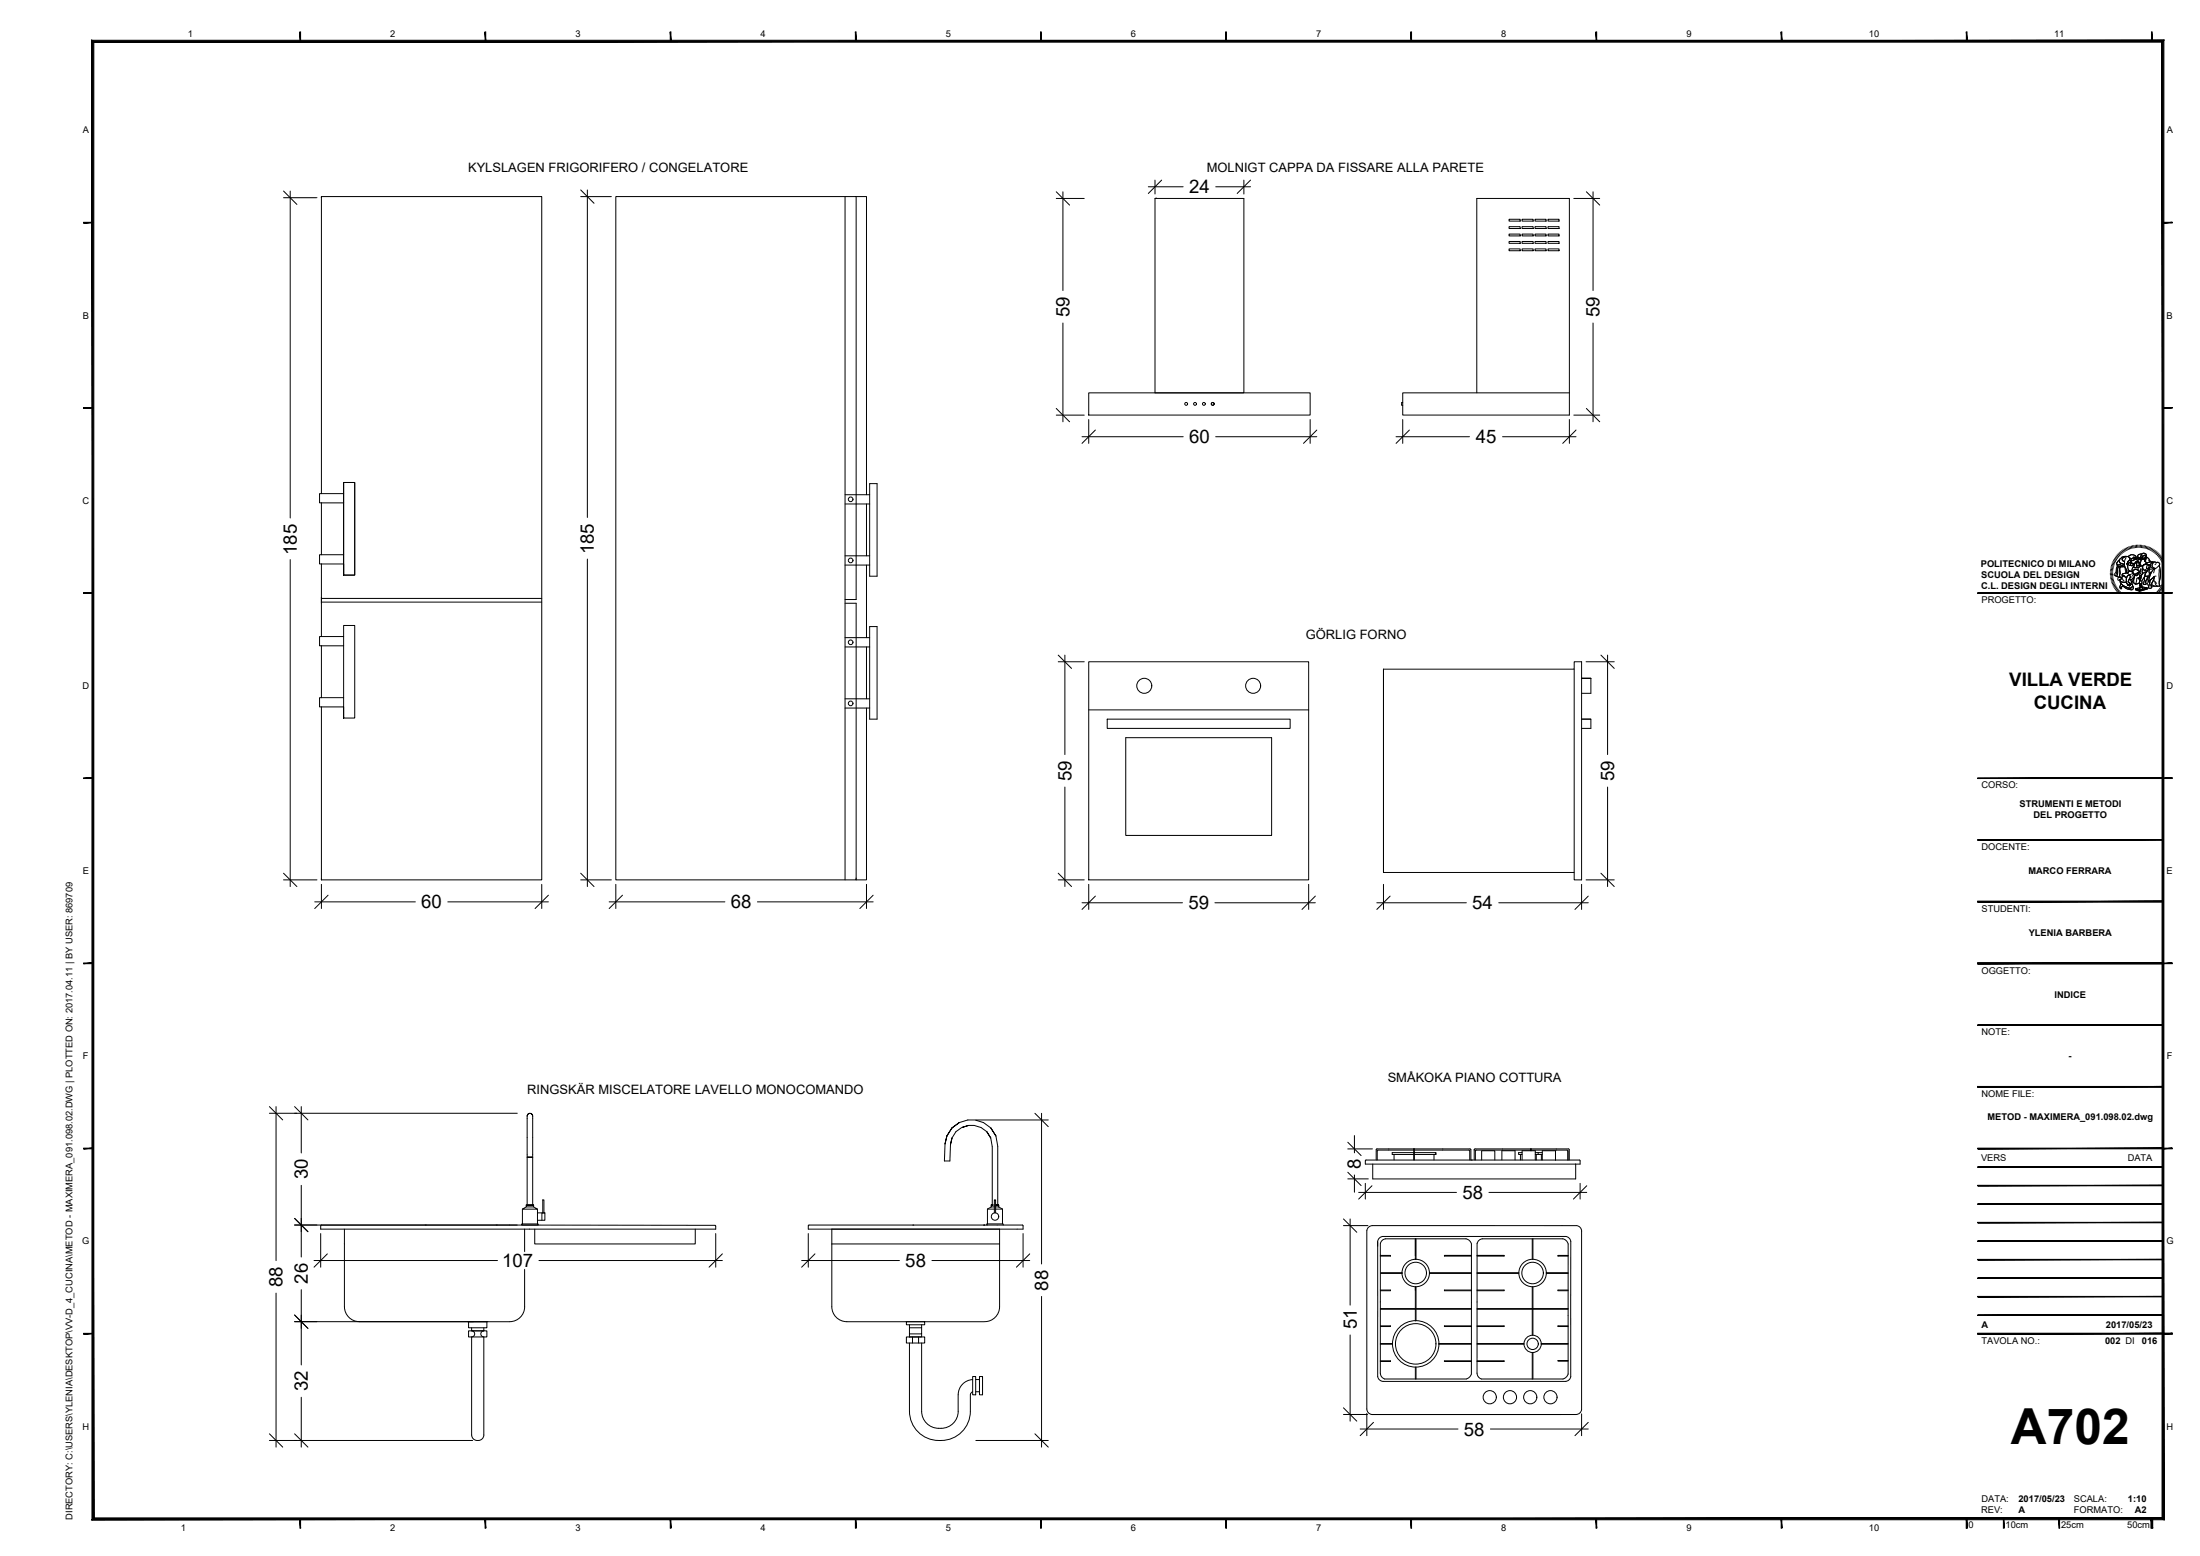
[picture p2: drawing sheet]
<svg xmlns="http://www.w3.org/2000/svg" width="594mm" height="420mm" viewBox="0 0 594 420" stroke-linecap="round" stroke-linejoin="round" font-family="sans-serif">
<!-- layer: A-FURN -->
<g fill="none" stroke="#000" stroke-width=".27">
<path d="M86.8 53.1v.3M228.2 53.1v184.5M231.2 53.1h2.8v80.5M311.9 53.6h24v52.5h-24zM312.2 53.4v.2M407.5 59.2h3v.5h-3zM411 59.2h3v.5h-3zM414.5 59.2h3v.5h-3zM418 59.2h3v.5h-3zM407.5 61.2h3v.5h-3zM407.5 63.2h3v.5h-3zM407.5 65.2h3v.5h-3z"/>
<path d="M407.5 67.2h3v.5h-3zM411 61.2h3v.5h-3zM411 63.2h3v.5h-3zM411 65.2h3v.5h-3zM411 67.2h3v.5h-3zM414.5 61.2h3v.5h-3zM414.5 63.2h3v.5h-3zM414.5 65.2h3v.5h-3zM414.5 67.2h3v.5h-3zM418 61.2h3v.5h-3zM418 63.2h3v.5h-3zM418 65.2h3v.5h-3z"/>
<path d="M418 67.2h3v.5h-3zM294 106.1h59.8v6h-59.8zM378.8 108.7h-.3v.8h.3M398.8 106.1v-52.5h25v58.5h-45v-6h45M86.8 133.3v-80.2h59.5v184.5h-59.5v-46.7M86.8 133.3h-.5v2.5h.5M86.8 135.8v14M86.8 133.3h6M86.8 135.8h6M92.8 130.3h3v25h-3zM228.2 133.6h6.6M228.2 136.1h6.6"/>
<path d="M234 136.1v14M234.8 130.6h2v25h-2zM86.8 152.3h6v3v-25h3v25h-3M86.8 149.8h-.5v2.5h.5M86.8 152.3v19.6M86.8 149.8h6M228.2 150.1h6.6M228.2 152.6h6.6M234 152.6v19.6M86.8 171.9h-.5v2.5h.5M86.8 174.4v14M86.8 171.9h6"/>
<path d="M86.8 174.4h6M146.3 161.6h-59.5v1h59.5M228.2 161.9h3v-108.8h-64.9v184.5h64.9v-74.7h-3M228.2 172.2h6.6M228.2 174.7h6.6M234 174.7v14M234.8 169.2h2v25h-2zM294 178.7h59.4v58.9h-59.4zM86.8 190.9h6v3v-25h3v25h-3M86.8 188.4h-.5v2.5h.5M86.8 188.4h6M228.2 188.7h6.6"/>
<path d="M228.2 191.2h6.6M234 191.2v46.4h-2.8v-.5M294 191.7h59.4M299 194.2h49.4v2.5h-49.4zM304 199.2h39.4v26.4h-39.4zM373.6 180.7h51.5v-2h2v58.9h-2v-2h-51.5zM425.1 180.7v54.9M427.1 183.2h2.5h-2.5h2.5v4h-2.5M429.6 194.2h-2.5h2.5v2.5h-2.5M142.4 301.4v11.1h1.4h-1.4v12.9M142.5 301l-.1 .4 .1-.4M142.7 300.7l-.2 .3 .2-.3"/>
<path d="M143.1 300.6l-.4 .1 .4-.1M143.5 300.7l-.4-.1 .4 .1M143.7 301l-.2-.3 .2 .3M143.8 301.4v24M143.8 301.4l-.1-.4 .1 .4M255.2 308.9l.5-2.2-.5 2.2M255.2 308.9l-.2 4.6h1.5l.2-4.4M255.7 306.7l1.4-2.1-1.4 2.1M256.7 309.1l.4-1.8-.4 1.8M257.1 304.6l1.9-1.5-1.9 1.5M259 303.1a7.3 7.3 0 0 1 8.6 1.5M259.7 304.5l-1.6 1.1-1 1.7"/>
<path d="M261.6 303.9l-1.9 .6a5.8 5.8 0 0 1 6.8 1.1M266.5 305.6l1 1.7-1-1.7M267.5 307.3l.4 2.3v15.8M267.6 304.6l1.3 2.1-1.3-2.1M268.9 306.7l.5 2.8v15.9M370.7 314.3v4h54.8v-4M426.5 313.2h-57.6l-.2 .3v.8h58v-.8M426.5 313.2l.2 .3M86.7 330.9h106.4l.2 .2v.8h-106.7zM93 331.9v21a4 4 0 0 0 4 4M114.8 330.8h.1M134 330.8h.1"/>
<path d="M141.1 326.5v4h4v-4M141.1 330.5h-.2v.3h4.4v-.3h-.2M141.7 331.9v21M142.1 325.4h.6zM142.1 325.4v.5h2v-.5M142.1 325.9l-1 .6h4l-1-.6M142.7 325.4h.8zM143.5 325.4h.3h-.3M143.8 325.4h.2h-.2M144.1 325.4h.1M144.4 331.9v4h43.3v-4M145.1 327.5h2v2h-2"/>
<path d="M146.9 327.5v-3.5h-.3v3.5M147.1 327.5h-.8v2M218.3 330.9l57.8-.1 .2 .2v.9h-58zM224.6 331.9v21a4 4 0 0 0 4 4M224.6 335.9h45.3M246.5 330.8h.1M265.6 330.8h.1M266.6 326.5v4h4.1v-4M266.6 330.5h-.1v.3h.1M266.6 326.5h1.9M267.7 325.4h.1M267.7 325.4v.5h.8"/>
<path d="M267.7 325.4v.5l-1.1 .6M268 325.4h-.2h.2M268 325.4h-.2h.7M268.5 327.5v-3.5h.3v3.5M268.8 325.4h.6h-.3M268.8 326.5h1.9M268.8 325.9h.9M269.1 325.4h.6zM269.4 325.4h.3zM269.7 325.4v.5M269.7 325.9l1 .6M269.9 331.9v21a4 4 0 0 1-4 4"/>
<path d="M270.7 330.5h.2v.3M372 335.4v1.1M372.7 339.1l2.8-.1v.2h-2.8M372.7 335.8v35M372.8 335.8a1.61 1.61 0 0 1 1.4-1.3h21.7l.8 .4 .5 .6 .1 .4v35.1l-.6 1-.8 .4h-22l-.9-.8-.3-.8M382.4 334.5v5.5h-.2v-5.5v4.6M397.3 339h-7.3v.2h7.3M398.9 339h7.3v.2h-7.3M413.8 334.5v5.5M413.9 334.5v5.5M420.7 339h2.8v.2h-2.8zM427.1 332.4a1.5 1.5 0 0 0-1.4-1.4l-54.8-.1a1.57 1.57 0 0 0-1.8 1.4v48.2a1.52 1.52 0 0 0 1.4 1.4l55.1 .1a1.53 1.53 0 0 0 1.5-1.4v-48.2"/>
<path d="M97 356.9h40.7M126.5 356.9v1.6h5v-1.6M126.5 359.4h5v1.6h-5zM127.4 358.5v.9h3.2v-.9M127.4 359.4a.82 .82 0 0 1 .8 .8 .82 .82 0 0 1-.8 .8M130.7 359.4a.82 .82 0 0 0-.9 .8 .82 .82 0 0 0 .9 .8M141.7 352.9a4 4 0 0 1-4 4M228.6 356.9h37.2M244.8 356.9h4.9v.8h-4.9zM245.6 357.7v2.5h3.3v-2.5M245.6 358.5h3.3M372.7 353.5h24.6"/>
<path d="M372.7 353.3h24.6M372.7 358h2.8v.2h-2.8M372.7 348.3h2.8v.2h-2.8M372.9 343.7h5.7v.1l-5.7 .1M382.2 340h.1M382.2 347.5v5.8M382.2 353.5v3.1M382.4 353.5l-.1 3.1M382.4 347.5v5.8M386 343.7h11.3M386 343.9h11.3M397.3 358h-7.3v.2h7.3"/>
<path d="M397.3 348.3h-7.3v.2h7.3M398.9 343.7h11.2M398.9 343.9h11.2M398.9 353.5h24.5M398.9 353.3h24.5M398.9 358h7.3v.2h-7.3M398.9 348.3h7.3v.2h-7.3M413.8 347.5v13.1M413.9 347.5v13.1M417.6 343.7h5.8M417.6 343.9h5.8M423.5 358h-2.8v.2h2.8"/>
<path d="M423.5 348.3h-2.8v.2h2.8M127.4 361v26.5a1.48 1.48 0 0 0 1.4 1.5M130.6 361v26.5a1.54 1.54 0 0 1-1.8 1.5M244.8 361h4.9v1.7h-4.9zM245.6 360.2v.8h3.3v-.8M245.6 362.7v18.4a7.9 7.9 0 0 0 8.5 7.9M246.4 361v1.7M248 361v1.7M248.9 362.7v18.4a4.7 4.7 0 0 0 5.2 4.6M262 376.6a15 15 0 0 1-.6 7.5 7.9 7.9 0 0 1-7.3 4.9M262.7 371.7h.8v4.9h-.8zM262.7 372.5a4.1 4.1 0 0 0-4 4.1v4.5a4.6 4.6 0 0 1-4.6 4.6"/>
<path d="M262.7 375.8l-.5 .3-.2 .5M263.5 372.5h1M263.5 375.8h1M264.5 371.7h.8v4.9h-.8zM372.7 362.8h3.3M372.7 367.5h2.8v.1h-2.8M373.5 373a1.56 1.56 0 0 1-1.5-1.3v-36.5a1.53 1.53 0 0 1 1.5-1.3h49.2a1.51 1.51 0 0 1 1.5 1.3v36.5a1.51 1.51 0 0 1-1.5 1.3M373.5 373h49.2M376 362.9l-3.3 .1M382.2 369.2v3.2M382.4 369.2v3.2M388.6 363h8.7"/>
<path d="M388.6 362.8h8.7M397.3 367.5h-7.3v.1h7.3M398.9 367.5h7.3v.1h-7.3M398.9 363h12.6M398.9 362.8h12.6M398.9 370.8l.2 .8 .9 .8h22.1l.7-.4 .6-1 .1-35.1-.2-.4-.5-.6-.8-.4h-21.7a1.61 1.61 0 0 0-1.4 1.3v35M413.8 365.2v7.2M413.9 365.2v7.2M416.2 363h7.2M416.2 362.8h7.2M423.5 367.4h-2.8v.2h2.8"/>
<circle cx="320.3" cy="109.1" r=".39"/>
<circle cx="322.7" cy="109.1" r=".39"/>
<circle cx="325.1" cy="109.1" r=".39"/>
<circle cx="327.5" cy="109.1" r=".39"/>
<circle cx="229.7" cy="134.8" r=".63"/>
<circle cx="229.7" cy="151.3" r=".63"/>
<circle cx="229.7" cy="173.4" r=".63"/>
<circle cx="229.7" cy="189.9" r=".63"/>
<circle cx="309" cy="185.2" r="2.03"/>
<circle cx="338.4" cy="185.2" r="2.03"/>
<circle cx="268.7" cy="328.5" r="1"/>
<circle cx="382.3" cy="343.7" r="3.7"/>
<circle cx="382.3" cy="343.7" r="2.91"/>
<circle cx="413.9" cy="343.7" r="3.7"/>
<circle cx="413.9" cy="343.7" r="2.91"/>
<circle cx="382.3" cy="362.9" r="6.3"/>
<circle cx="382.3" cy="362.9" r="5.5"/>
<circle cx="402.3" cy="377.3" r="1.78"/>
<circle cx="407.7" cy="377.3" r="1.78"/>
<circle cx="413.2" cy="377.3" r="1.78"/>
<circle cx="413.9" cy="362.9" r="2.33"/>
<circle cx="413.9" cy="362.9" r="1.53"/>
<circle cx="418.7" cy="377.3" r="1.78"/>
</g>
<!-- layer: VITI E CERNIERE -->
<g fill="none" stroke="#000" stroke-width=".27">
<path d="M371.8 310.2h25.1l.3 .3v2.7M371.8 310.2l-.2 .3v2.7M376.4 311.7v1.5M381.7 310.6h-9.6l-.2 .2v2.4M381.7 310.2v3M381.7 311.2h-5.8v.5h5.8M381.9 311.2h5.8v.5h-.5v1.5M381.9 310.2v3M381.9 310.6h14.7M387.7 311.2v.5h-5.8M396.7 310.5l.2 .3M396.9 310.8v2.4"/>
<path d="M397.3 313.2h.1M398.1 313.2v-2.7l.2-.3h25.2l.3 .3v2.7M400.1 313.2v-2.5h3.6v2.5M405.6 313.2v-2.5h3.5v2.5M410.6 311.7h.4M411 311.2h-.9v.5h.5v1.5M411 313.2v-2.5h3.6v2.5M413.3 310.6h-14.7l-.2 .2v2.4M413.3 310.2v.5M413.5 310.6h9.7l.2 .2M413.5 310.2v.5M414.6 311.2h1.9"/>
<path d="M414.6 311.7h1.6M414.9 311.7v1.5M415.4 311.2v.5M416.5 311.7h-.3v1.5M420 310.7v2.5v-2.5h-3.5v2.5M423.4 310.8v2.4"/>
</g>
<!-- layer: G-ANNO-LOGO -->
<g fill="none" stroke="#000" stroke-width=".27">
<path d="M569.8 154.8h.7M569.8 154.4l.7 .1M569.9 154.1h.7M569.9 153.7l.7 .1M570 153.4l.6 .1M570 153l.7 .2M570.1 152.7l.7 .2M570.2 152.4l.7 .2M570.4 152l.6 .3M570.5 151.7l.6 .3M570.5 155.1l-.7 .1M570.5 155.5h-.6"/>
<path d="M570.6 155.8l-.7 .1M570.6 156.1l-.6 .1M570.7 151.4l.6 .3M570.7 156.4l-.7 .2M570.8 156.7l-.7 .2M570.8 151l.6 .4M570.9 157l-.7 .3M571 157.3l-.6 .3M571 150.7l.6 .4M571.1 157.7l-.6 .2M571.2 150.4l.6 .4M571.3 157.9l-.7 .3"/>
<path d="M571.4 158.2l-.6 .4M571.4 150.1l.6 .5M571.6 158.5l-.6 .4M571.7 149.9l.5 .4M571.7 152.5h.7a.84 .84 0 0 0 1.3-.1l.1 .6h-1a.78 .78 0 0 1-1.1-.5zM571.8 152.4v.5M571.8 158.8l-.6 .4M571.9 149.6l.5 .5M571.9 152.9l-.3 .6-.1 1.4-.3 .6 .4 .1M571.9 159l-.5 .5M572 151.5l.3-.3v.3a.83 .83 0 0 0 1 .8l.3 .1-.5 .3-1-.1a.51 .51 0 0 1-.5-.5 .51 .51 0 0 1 .3-.5zM572.1 149.4l.5 .4"/>
<path d="M572.1 159.3l-.5 .4M572.2 153l-.3 .4-.1 1.4-.2 .8 .7 .2M572.2 153h.4l-.2 .5 .1 1.2-.1 1-.2 .1a.44 .44 0 0 1-.5-.1 .44 .44 0 0 1 .1-.6v-1.4zM572.3 151.2l-.5 .5a.44 .44 0 0 0-.2 .6 .44 .44 0 0 0 .5 .3l.6-.1a.59 .59 0 0 0 .9-.1l-.4-.1a.75 .75 0 0 1-.9-.8l.1-.5 .6-.5 .8-.3a.82 .82 0 0 1 1 .2 .82 .82 0 0 1 0 1.1 .91 .91 0 0 0-.2 1.4 1.01 1.01 0 0 0 .7 1.3l-.5 .2M572.4 159.5l-.5 .5M572.4 149.1l.5 .5M572.4 156.6a1.22 1.22 0 0 0 1.8 .5M572.5 150.9l.6-.5 1.3-.1a.99 .99 0 0 0-1.3 1l.6 .3v.8l-.6-.2a.67 .67 0 0 1-.8-.7zM572.5 156.9l.6 .3 1.1-.1 .4 .7-.1 .3 .3-.2 .2 .3-.1-.5 .3 .4-.1-.4 .4 .1-.8-.7 .3-.7 .4 .1 .3 1a.88 .88 0 0 1-.2 1.2 .88 .88 0 0 1-1.2-.1l-1.6-1zM572.5 156.9l.1 .6 .8 .6 1.9 .9M572.6 159.8l-.5 .5M572.6 153h1.2l.5 1.2v.4l-.4 .2a.61 .61 0 0 0-.8 .7l.2 .1-.4 .4a.56 .56 0 0 1-.5-.8v-1.7z"/>
<path d="M572.6 153l-.2 .7v2.1M572.7 148.9l.4 .5M572.7 157.6l1.6 1a1.02 1.02 0 0 0 1.6-.4 .66 .66 0 0 1 0 .9 .66 .66 0 0 1-.9 .1l-1.3-.6a.44 .44 0 0 0-.5-.3 .44 .44 0 0 0-.4 .4v.3h-.2a.85 .85 0 0 1 0-1.2zM572.7 157.6l-.1 .2a.83 .83 0 0 0 0 1.2l.4-.2-.2-.1a.5 .5 0 0 1 .4-.4 .5 .5 0 0 1 .5 .3l.9 .5a1.25 1.25 0 0 0 1.4-.1l-.1-.8M572.9 156a.5 .5 0 0 0-.8-.1 .5 .5 0 0 0 .1 .8 .61 .61 0 0 1 .5-.4 .61 .61 0 0 1 .6 .4l.3 .2M573 148.7l.4 .5M573.1 155.7l.4-.3 .2 .2a.72 .72 0 0 1 .5 1v.5a1.19 1.19 0 0 1-1.8-.5l.6-.3-.1-.3zM573.1 155l1.2-.4 .3 .2 .2-.5 .5-.1 .6 .3 .3 .4a.84 .84 0 0 1-.2 1.3h-.1a.64 .64 0 0 1-.9 .2l.1-.2a.47 .47 0 0 0 0-.8 .47 .47 0 0 0-.7 .3l-.2 .4-.7-.7a.29 .29 0 0 1-.4 .1 .29 .29 0 0 1 0-.5zM573.2 148.5l.4 .5M573.3 150.6l.9-.3a.75 .75 0 0 1 .9 .5 .75 .75 0 0 1-.5 .9l-.3 .5 .2 .4a1.4 1.4 0 0 0 .6 1.5l.2 .2h-.5l-.1 .4a.31 .31 0 0 1-.4-.1 .31 .31 0 0 1 0-.4l-.6-1.4v-1.2a.57 .57 0 0 1-.6-.4 .57 .57 0 0 1 .2-.6zM573.4 155.3l.8 .8M573.5 155.4l-.5 .5v.4"/>
<path d="M573.5 148.3l.4 .5M573.7 153l-1.9-.1-.4 1.6-.5 .7 .2 .3M573.9 148.1l.3 .6M573.9 153.3l.2 1.4M574.1 150.6l-.3 .7-.1 1.2 .6 1.6a.31 .31 0 0 0-.1 .5 .31 .31 0 0 0 .5-.1l.1-.1M574.2 147.9l.3 .6M574.3 154.6l-.4 .2a.6 .6 0 0 0-.8 .7l.2 .1M574.4 150.3a.87 .87 0 0 0-1 .2 .87 .87 0 0 0-.1 .9l.4 .2M574.5 147.8l.3 .6M574.6 155.4a.47 .47 0 0 1 .7 .1 .47 .47 0 0 1-.2 .7l-.4 .9 .8 .7-.4-.1 .1 .4-.3-.4 .1 .5-.2-.3-.3 .2 .1-.3-.4-.5v-1.2zM574.6 155.4a.47 .47 0 0 1 .7 .1 .47 .47 0 0 1-.2 .7l-.4 .9 .8 .7-.4-.1 .1 .4-.3-.4 .1 .5-.2-.3-.3 .2 .1-.3-.4-.5v-1.1zM574.6 151.6l.4-.3 .6-.1-.1 .6-1.2 .5z"/>
<path d="M574.6 152.1l.8-.3 .3 .3-.4 .2 .2 .4a.61 .61 0 0 1-.9-.6zM574.7 152.1a.58 .58 0 0 0 .8 .6M574.8 150.3l.7-.5 1 .2a.3 .3 0 0 1 .3 .3 .3 .3 0 0 1-.4 .3l-.2-.2-.5 .4-.6-.1M574.8 147.6l.3 .7M574.9 150.1l.5-.3h.6l.7 .4a.23 .23 0 0 1 .1 .2 .23 .23 0 0 1-.2 .2l-.4-.2-.7 .5-.8-.5zM575.1 150.6l.6 .2 .6-.4 .3 .2-.2 .6-.4 .2-.5-.2-.5 .1zM575.2 147.5l.2 .7M575.3 154.2l.6 .3 .4 .6a.77 .77 0 0 1-.3 1.1M575.4 152.1l.8 .1-.2 .1a.37 .37 0 0 1-.3 .5 .37 .37 0 0 1-.4-.4zM575.4 156.5l.3 1a.79 .79 0 0 1 0 1 .79 .79 0 0 1-.8 .3M575.4 151.8l.3 .3M575.5 155.1l-.8 .2"/>
<path d="M575.5 151.6v.2l-1.1 .5M575.5 147.4l.2 .7M575.6 151.2l-.4 .5M575.7 154.8l.7 .5M575.8 152.1a.34 .34 0 0 0-.5 .3 .34 .34 0 0 0 .5 .4 .34 .34 0 0 0 .2-.5l.2-.1h-.6M575.8 155.2a.7 .7 0 0 1 .2 1 .7 .7 0 0 1-1 .2M575.9 154.4l.1-.4a.94 .94 0 0 1 1.3 0l.3 .3a.25 .25 0 0 1 .1 .3 .25 .25 0 0 1-.4 .1l-1 .4 .6 .4 .4-.3 .4-.8-.2-.4-1.1-.2-.5 .7-.2-.1 .2-1.1 .3-.3 .2 .3h1.1l.5-.4v-.3l.6 .1v.5a.61 .61 0 0 1-.2 1l.2 .7-.3 .5-.4 .1-.2 .6h-.4l.3 .2h.3l-.1 .4 .2-.3-.3 1.1a.98 .98 0 0 1-1.5-.1l-.4-.4 .4-.5 .2-1.1M575.9 154.2l.6-.5 .6 .1 .5 .4a.32 .32 0 0 1 .1 .4 .32 .32 0 0 1-.5 .1l-.3 .2a.5 .5 0 0 1-.5 .3 .5 .5 0 0 1-.4-.5zM575.9 147.3l.1 .7M575.9 157.1l.8 .6M576.1 151.1v.1M576.2 150.8l.1 .1"/>
<path d="M576.2 156.4v1M576.2 153a1.29 1.29 0 0 0-.5 1.4M576.2 147.3l.1 .6M576.2 150.8v.1M576.3 155.1l1.2-.4-.2 .5-.4 .2-.5-.1zM576.3 155.9l-.3 .9-.4 .5M576.4 155.2v.1M576.6 151l.7-.2a.28 .28 0 0 1 .2 .4 .28 .28 0 0 1-.4 0zM576.6 147.2l.1 .7M576.6 150.6l-.2 .6-.4 .2-.5-.2-.5 .1M576.7 159l2-.5 1.1 .3-2 .5zM576.7 159l1.1 .3v.3l-1.1-.3z"/>
<path d="M576.7 151.7h.8l.5 1a.22 .22 0 0 1-.1 .3 .22 .22 0 0 1-.3-.1 .22 .22 0 0 1 .1-.3l-.1-.7a.44 .44 0 0 0-.7-.1 .44 .44 0 0 0 0 .6l.2 .5a.41 .41 0 0 1-.5 .4 .41 .41 0 0 1-.4-.5zM576.9 151.8h.7l.1 .6a.63 .63 0 0 1 0 .6 .63 .63 0 0 1-.7 .2zM576.9 147.2l.1 .7M577 150.8v-.3a.53 .53 0 0 1 .8 .5l-.2 .1M577 156.2l-.3 1.5 1-.2M577 155.3h.1M577 150.6v-.1a.52 .52 0 0 1 .8 .5l-.2 .1-.2-.3h-.4zM577.1 154.9l.1 .1M577.1 155.2h.1M577.1 155h.1M577.2 152h.1M577.3 151.9l-.2 .2"/>
<path d="M577.3 147.2v.7M577.3 150.9a.44 .44 0 0 0-.7 .1h.2a.38 .38 0 0 0 .4 .3 .38 .38 0 0 0 .4-.3l-.2-.2v.2M577.4 153.3v.7M577.4 156l.3 .1 .1-.5a.23 .23 0 0 1 .2-.3 .23 .23 0 0 1 .2 .3l-.4 1.1 .1-.4h-.3zM577.5 154.7l-.2 .5a.52 .52 0 0 1-.9-.1M577.5 151.8l.2 .3-.1 .1M577.6 152v-.1a.43 .43 0 0 0-.7-.2 .43 .43 0 0 0 0 .7 .5 .5 0 0 1 0 .9 .5 .5 0 0 1-.7-.4l.4-1 .7-.3 .5 .5 .2 .8-.3 .1-.1-.3M577.6 147.2v.7M577.7 152.3l-.2 .1M577.7 152.1a.42 .42 0 0 1-.1 .6 .42 .42 0 0 1-.6-.1M577.7 153l-.3 .3h-.4M577.8 159.3l2-.5v.2l-2 .7z"/>
<path d="M577.8 159.3v.3M577.8 151l.1-.1a.98 .98 0 0 1 0 1.2M577.9 155.5h.1M577.9 156.1l-.1 .5 .2-.2M577.9 150.6l.1 .4M578 152.6l-.1-.5a.86 .86 0 0 0 0-1.2l-.5-.4a.45 .45 0 0 1-.1-.6 .45 .45 0 0 1 .5-.2 .27 .27 0 0 1 .5-.1 .27 .27 0 0 1-.1 .4v1.2l.2-.1v-.5a.42 .42 0 0 0 .3 .4 .42 .42 0 0 0 .5-.2l-.1 .8 .2-.2 .4 .6-1.1 .7M578 147.2l-.1 .7M578 155.9l-.1 .2-.1-.2M578 153.6l-.1 1.3M578 152.8l.5 .2M578.1 157.6l.2-.1 .1 1.1-.2-.6-.4 .7zM578.2 154.7l-.4 .3v.5"/>
<path d="M578.3 155.4l-.4 .1-.2 .6h-.4l.3 .2h.2M578.3 153.6l-.4 .9M578.3 147.2v.7M578.4 149.6l-.5 .1a.61 .61 0 0 0-.7 .7M578.4 149.5l.6-.1 .4 .2 .2 .3v.8l-.4 .9v-.8l.2-.4-.2-.5-.2 .2a.79 .79 0 0 0-.6 1l-.2 .1-.1-.9zM578.4 150.6l.3 .4 .5-.2M578.4 149.5l.7-.1 .5 .4v.9l-.4 .9 .2-1.3a.3 .3 0 0 0-.1-.4 .3 .3 0 0 0-.4 .2l-.3 .1-.2 .9-.2 .1-.1-.9zM578.6 152.8l.1-.1a1.52 1.52 0 0 1 2 .1l-.4 .9a.87 .87 0 0 1-.8 .5 .87 .87 0 0 1-.8-.5zM578.6 150.1l.6-.2 .2 .5-.2 .4a.4 .4 0 0 1-.5 .2 .4 .4 0 0 1-.3-.4zM578.6 150.4h.2M578.6 154.7l.9-.1-.7 1.6a1.53 1.53 0 0 0-.5 1.5l-.2-.1-.2 .6-.2-.9zM578.6 154.7l-.9 2.6 .2 .9-.1 .9 .4-1.1 .3 .9-.2-1.4-.4 .7"/>
<path d="M578.7 147.3l-.1 .6M578.7 150.8l.1 .1M578.7 153.7v.1a.64 .64 0 0 0-.1 .9l1-.1 .4-.6M578.7 150.4v.1M578.8 150.7v.1M579.1 147.3l-.2 .7M579.1 150.6h.2M579.1 155.7l.8-.1-.5 1.3 .2 .7-.2 .2-.6-.1zM579.1 150.6h.1M579.3 151.4l.4 .6M579.4 153.8v.1M579.4 147.4l-.2 .7"/>
<path d="M579.4 152.3a2.35 2.35 0 0 1 1.9-.5l-.7 .9zM579.5 154.6l-.7 1.6a1.32 1.32 0 0 0-.4 1.4l-.1 .1M579.5 153.8l-.3 .1M579.6 150.4a1.26 1.26 0 0 1 .9 1.1l.3 .2-.6 .1a.55 .55 0 0 1-.7 0 .55 .55 0 0 1-.1-.7zM579.6 150.4l.5 .4 .4 .6M579.6 154.1h-.1M579.7 147.5l-.1 .6M579.8 158.8v.2l-2 .7-1.1-.4v-.3l1.1 .3 2-.5a6.1 6.1 0 0 0-3.1 .2M579.9 155.6l-.5 1.5a.43 .43 0 0 1-.2 .7l-.4-.1 .3-2M580.1 147.6l-.2 .7M580.1 153.7h.3l-.1 .8a.65 .65 0 0 1-.4 1.1l-.8 .1 .3-1.1zM580.2 153.5l-.1 .3"/>
<path d="M580.2 152.5l.3 .1 .2 .3M580.2 151.3l.5 .4M580.3 155.6l-1.2 .1M580.3 156.9l-.1 .3 .3 .1M580.4 147.7l-.2 .7M580.4 153.7v1.3l-.3 .9a1.85 1.85 0 0 0-.1 2l.2 .3M580.6 156.7l1.1-1-.5 1.6a1.28 1.28 0 0 0-.2 1.4l-.1 .1a.45 .45 0 0 1-.7 0 .45 .45 0 0 1 .1-.7zM580.6 152.7a1.01 1.01 0 0 1 1.4-.9l.3 .1a.55 .55 0 0 1 .8 .2 .55 .55 0 0 1-.2 .8l-.3 .2a1.09 1.09 0 0 1-1.9-.2M580.7 152.9l-.5 .6a.7 .7 0 0 1-.5 .7 .7 .7 0 0 1-.8-.3 .76 .76 0 0 1 0-1.3l.5-.2a.33 .33 0 0 1 .4 .2 .33 .33 0 0 1-.2 .5l.1 .1a.24 .24 0 0 0 .1 .4 .24 .24 0 0 0 .3-.3l.2-.3-.1-.5-.6-.2-.7 .2-.4 .4 .1 .3M580.7 154.5v.5M580.7 147.9l-.3 .6M581.1 148l-.4 .6"/>
<path d="M581.1 153.6l-.9 .1M581.2 157.9l.6 .4M581.4 148.2l-.4 .6M581.4 151.7l-1.1 .1-.9 .5M581.6 156.6l.8 .9M581.6 153.6a6.5 6.5 0 0 0-1.4 3.5l1.5-1.4 .5-.1M581.6 151.7l.6 .2a.64 .64 0 0 1 .7 0 .64 .64 0 0 1 .2 .7l.2 1.1a7.9 7.9 0 0 1-.3 3.7l.3 .8h-2.4l.8-2.5-1.5 1.4a5.8 5.8 0 0 1 1.5-3.5l.4-.1a.93 .93 0 0 1-1-.7 .93 .93 0 0 1 .5-1.1zM581.6 151.8a.91 .91 0 0 0-.5 1 .91 .91 0 0 0 1 .7M581.7 148.4l-.4 .6M581.7 155.7l-.5 1.6a1.22 1.22 0 0 0-.2 1.4l-.1 .1a.46 .46 0 0 1-.7 0 .46 .46 0 0 1 .1-.7l.3-1.4M581.8 153.6l-.2 1.1M581.9 157.1l.3 .8 .4 .4"/>
<path d="M582 148.6l-.4 .6M582.2 152.2l-.3 .3M582.3 148.8l-.5 .6M582.3 159.9l.5 .5M582.5 149l-.4 .6M582.5 159.7l.5 .5M582.7 159.4l.6 .5M582.8 149.3l-.5 .5M582.9 159.2l.6 .4M583 153.8l.1 3.3M583 149.5l-.4 .5M583.1 152.7a9.8 9.8 0 0 1 0 5l.2 .5h-2.4"/>
<path d="M583.1 158.9l.6 .4M583.3 149.8l-.5 .5M583.3 158.7l.6 .3M583.5 150.1l-.5 .4M583.5 158.4l.6 .3M583.7 158.1l.6 .3M583.7 150.4l-.5 .4M583.8 157.8l.6 .3M583.9 150.7l-.5 .3M583.9 157.5l.7 .3M584.1 157.2l.6 .2M584.1 151l-.6 .3"/>
<path d="M584.2 156.9l.6 .2M584.3 156.6l.6 .2M584.3 151.3l-.6 .3M584.3 156.3l.7 .1M584.4 155.9l.7 .2M584.4 155.6l.7 .1M584.5 151.6l-.7 .3M584.5 155.3h.6M584.5 155l.7 .1M584.6 151.9l-.6 .3M584.7 152.3l-.6 .2M584.8 152.6l-.6 .2"/>
<path d="M584.9 152.9l-.6 .2M585 153.3l-.7 .1M585.1 153.6l-.7 .1M585.1 154l-.7 .1M585.1 154.4h-.6M585.2 154.7h-.7M572.8 160l-.4 .5M573.1 160.2l-.5 .5M573.3 160.4l-.4 .6M573.6 160.6l-.4 .6M573.9 160.8l-.4 .6M574.1 160.9l-.3 .6"/>
<path d="M574.4 161.1l-.3 .6M574.7 161.2l-.3 .7M575 161.4l-.2 .6M575.3 161.5l-.2 .6M575.6 161.6l-.1 .6M576 161.6l-.2 .7M576.3 161.7l-.1 .7M576.6 161.7l-.1 .7M576.9 161.8v.7M577.3 161.8l-.1 .7M577.6 161.8v.7M577.9 161.8v.7"/>
<path d="M578.2 161.8l.1 .6M578.5 161.7l.2 .7M578.9 161.7l.1 .6M579.2 161.6l.1 .7M579.5 161.5l.2 .7M579.8 161.4l.2 .7M580.1 161.3l.3 .6M580.4 161.2l.3 .6M580.7 161l.3 .6M581 160.9l.3 .6M581.3 160.7l.3 .6M581.5 160.5l.4 .6"/>
<path d="M581.8 160.3l.4 .6M582 160.1l.5 .5"/>
</g>
<!-- layer: G-ANNO-TTLB -->
<g fill="#fff" stroke="#fff" stroke-width=".27">
<path d="M559.1 160.1l30.7 4.3-5.7-4.3zM559.1 160.1l30.7 4.3h-30.7z"/>
<path d="M584.1 145.6h5.7l-5.7 14.5zM589.8 145.6l-5.7 14.5 5.7 4.3z"/>
</g>
<path d="M559.1 160.1h25v-14.5h5.7v18.8h-30.7z" fill="none" stroke="#fff" stroke-width=".27"/>
<g fill="#000" stroke="#000" stroke-width=".27">
<path d="M24.8 10.9l.5 399v-398.5zM24.8 10.9l.5 399-.5 .5zM25.3 409.9l-.5 .5 559-.5zM24.8 410.4l559-.5 .5 .5zM583.8 11.4v398.5l.5 .5zM584.3 10.9v399.5l-.5-399zM25.3 11.4h558.5l.5-.5zM24.8 10.9h559.5l-559 .5z"/>
<path d="M81 8.6l.2 2.5v-2.5zM81 8.6l.2 2.5h-.2z"/>
<path d="M131 8.6l.2 2.5v-2.5zM131 8.6l.2 2.5h-.2z"/>
<path d="M181 8.6l.2 2.5v-2.5zM181 8.6l.2 2.5h-.2z"/>
<path d="M231 8.6l.2 2.5v-2.5zM231 8.6l.2 2.5h-.2z"/>
<path d="M281 8.6l.2 2.5v-2.5zM281 8.6l.2 2.5h-.2z"/>
<path d="M331 8.6l.2 2.5v-2.5zM331 8.6l.2 2.5h-.2z"/>
<path d="M381 8.6l.2 2.5v-2.5zM381 8.6l.2 2.5h-.2z"/>
<path d="M431 8.6l.2 2.5v-2.5zM431 8.6l.2 2.5h-.2z"/>
<path d="M481 8.6l.2 2.5v-2.5zM481 8.6l.2 2.5h-.2z"/>
<path d="M531 8.6l.2 2.5v-2.5zM531 8.6l.2 2.5h-.2z"/>
<path d="M581 8.6l.2 2.5v-2.5zM581 8.6l.2 2.5h-.2z"/>
<path d="M22.6 60.2h2.5v-.2zM22.6 60h2.5l-2.5 .2z"/>
<path d="M584.1 60v.2l2.5-.2zM584.1 60.2l2.5-.2v.2z"/>
<path d="M22.6 110.2h2.5v-.2zM22.6 110h2.5l-2.5 .2z"/>
<path d="M584.1 110v.2l2.5-.2zM584.1 110.2l2.5-.2v.2z"/>
<path d="M22.6 160.2h2.5v-.2zM22.6 160h2.5l-2.5 .2z"/>
<path d="M534.1 160.2h50v-.2zM534.1 160h50l-50 .2z"/>
<path d="M584.1 160v.2l2.5-.2zM584.1 160.2l2.5-.2v.2z"/>
<path d="M22.6 210.2h2.5v-.2zM22.6 210h2.5l-2.5 .2z"/>
<path d="M534.1 210.2h50v-.2zM534.1 210h50l-50 .2z"/>
<path d="M584.1 210v.2l2.5-.2zM584.1 210.2l2.5-.2v.2z"/>
<path d="M534.1 226.9h50v-.2zM534.1 226.7h50l-50 .2z"/>
<path d="M534.1 243.4v.1l50-.1zM534.1 243.5l50-.1v.1z"/>
<path d="M534.1 243.5h50v-.1zM534.1 243.4h50l-50 .1z"/>
<path d="M22.6 260.2h2.5v-.2zM22.6 260h2.5l-2.5 .2z"/>
<path d="M534.1 260v.2l50-.2zM534.1 260.2l50-.2v.2z"/>
<path d="M534.1 260v.2l50-.2zM534.1 260.2l50-.2v.2z"/>
<path d="M534.1 276.7v.2l50-.2zM534.1 276.9l50-.2v.2z"/>
<path d="M534.1 260v.2l50-.2zM534.1 260.2l50-.2v.2z"/>
<path d="M534.1 260v.2l50-.2zM534.1 260.2l50-.2v.2z"/>
<path d="M584.1 260v.2l2.5-.2zM584.1 260.2l2.5-.2v.2z"/>
<path d="M534.1 293.4v.2l50-.2zM534.1 293.6l50-.2v.2z"/>
<path d="M534.1 293.4v.2l50-.2zM534.1 293.6l50-.2v.2z"/>
<path d="M22.6 310.2h2.5v-.2zM22.6 310h2.5l-2.5 .2z"/>
<path d="M534.1 315.1h50zM534.1 315.2l50-.1z"/>
<path d="M534.1 310v.2l50-.2zM534.1 310.2l50-.2v.2z"/>
<path d="M584.1 310v.2l2.5-.2zM584.1 310.2l2.5-.2v.2z"/>
<path d="M534.1 335.1h50zM534.1 335.2l50-.1z"/>
<path d="M534.1 330.1h50zM534.1 330.2l50-.1z"/>
<path d="M534.1 325.1h50zM534.1 325.2l50-.1z"/>
<path d="M534.1 320.1h50zM534.1 320.2l50-.1z"/>
<path d="M534.1 355.1h50zM534.1 355.2l50-.1z"/>
<path d="M534.1 350.1h50zM534.1 350.2l50-.1z"/>
<path d="M534.1 345.1h50zM534.1 345.2l50-.1z"/>
<path d="M534.1 340.1h50zM534.1 340.2l50-.1z"/>
<path d="M22.6 360.2h2.5v-.2zM22.6 360h2.5l-2.5 .2z"/>
<path d="M534.1 360v.2l50-.2zM534.1 360.2l50-.2v.2z"/>
<path d="M534.1 360v.2l50-.2zM534.1 360.2l50-.2v.2z"/>
<path d="M584.1 360v.2l2.5-.2zM584.1 360.2l2.5-.2v.2z"/>
<path d="M584.1 360.2h2.5v-.2zM584.1 360h2.5l-2.5 .2z"/>
<path d="M584.1 360.2h2.5v-.2zM584.1 360h2.5l-2.5 .2z"/>
<path d="M81 410.1l.2 2.5v-2.5zM81 410.1l.2 2.5h-.2z"/>
<path d="M131 410.1l.2 2.5v-2.5zM131 410.1l.2 2.5h-.2z"/>
<path d="M181 410.1l.2 2.5v-2.5zM181 410.1l.2 2.5h-.2z"/>
<path d="M231 410.1l.2 2.5v-2.5zM231 410.1l.2 2.5h-.2z"/>
<path d="M281 410.1l.2 2.5v-2.5zM281 410.1l.2 2.5h-.2z"/>
<path d="M331 410.1l.2 2.5v-2.5zM331 410.1l.2 2.5h-.2z"/>
<path d="M381 410.1l.2 2.5v-2.5zM381 410.1l.2 2.5h-.2z"/>
<path d="M431 410.1l.2 2.5v-2.5zM431 410.1l.2 2.5h-.2z"/>
<path d="M481 410.1l.2 2.5v-2.5zM481 410.1l.2 2.5h-.2z"/>
<path d="M531 410.1v2.5h.2zM531 410.1h.2v2.5z"/>
<path d="M531 410.1l.2 2.5v-2.5zM531 410.1l.2 2.5h-.2z"/>
<path d="M541 410.1l.2 2.5v-2.5zM541 410.1l.2 2.5h-.2z"/>
<path d="M556 410.1l.2 2.5v-2.5zM556 410.1l.2 2.5h-.2z"/>
<path d="M581 410.1l.2 2.5v-2.5zM581 410.1l.2 2.5h-.2z"/>
<path d="M580.8 410.1l.5 2.5v-2.5zM580.8 410.1l.5 2.5h-.5z"/>
</g>
<!-- layer: QUOTE -->
<g fill="none" stroke="#000" stroke-width=".27">
<path d="M76.6 53.4h9M78.4 51.6v88.3M156.8 53.1h8.3M158.6 51.3v88.4M285.2 53.6h7.6M287 51.8v26.7M310.1 50.4h9.4M311.9 48.6v3.8M328.3 50.4h9.4M335.9 48.6v3.8M425 53.6h7M430.2 51.8v26.7"/>
<path d="M287 87.2v26.7M430.2 87.2v26.7M285.2 112.1h7.6M292.2 117.9h27.3M294 113.3v6.4M328.3 117.9h27.3M353.8 113.3v6.4M377 117.9h19.8M378.8 113.3v6.4M405.8 117.9h19.8M423.8 113.3v6.4M425 112.1h7"/>
<path d="M78.4 151.1v88.3M158.6 151v88.4M285.8 178.7h7M287.6 176.9v26.9M428.3 178.7h7.6M434.1 176.9v26.9M287.6 212.5v26.9M434.1 212.5v26.9M76.6 237.6h9M86.8 238.8v6.5M146.3 238.8v6.5M156.8 237.6h8.3"/>
<path d="M166.3 238.8v6.5M234 238.8v6.5M285.8 237.6h7M294 238.8v6.8M353.4 238.8v6.8M373.6 238.8v6.8M427.1 238.8v6.8M428.3 237.6h7.6M85 243.5h27.2M120.9 243.5h27.2M164.5 243.5h31.2M204.5 243.5h31.3"/>
<path d="M292.2 243.8h27.1M328.1 243.8h27.1M371.8 243.8h24.2M404.7 243.8h24.2M74.5 298.8v41.6M81.4 298.8v12.5M72.7 300.6h67M263.5 302.4h19.6M281.3 300.6v40.7M363.9 318.3h5.6M363.9 310.2h6.7M365.7 306.6v4.7"/>
<path d="M365.7 317.3v4.6M368.7 319.5v4.3M426.7 319.5v4.3M79.6 330.8h60.1M81.4 320.1v19.3M86.6 333.1v9.1M193.3 333.1v9.1M218.3 333.1v9.1M276.3 333.1v9.1M362.8 330.9h6.6M364.6 329.1v23.3M366.9 322h26.4"/>
<path d="M402.1 322h26.4M74.5 349.2v41.6M79.6 356.9h48.2M81.4 348.2v20.4M84.8 340.4h49.5M145.5 340.4h49.6M216.5 340.4h26.4M251.6 340.4h26.5M281.3 350.1v40.7M81.4 377.3v13.5M364.6 360.5v23.2M72.7 389h54.9"/>
<path d="M263.5 389h19.6M362.8 381.9h6.5M367.3 385.9h26.4M369.1 381.7v6M402.5 385.9h26.4M427.1 381.8v5.9"/>
</g>
<!-- layer: 0 -->
<g fill="none" stroke="#000" stroke-width=".27">
<path d="M76.6 51.6l3.6 3.6M156.8 51.3l3.6 3.6M285.2 51.8l3.6 3.6M313.7 48.6l-3.6 3.6M337.7 48.6l-3.6 3.6M428.4 51.8l3.6 3.6M285.2 110.3l3.6 3.6M295.8 116.1l-3.6 3.6M355.6 116.1l-3.6 3.6M380.6 116.1l-3.6 3.6M425.6 116.1l-3.6 3.6M428.4 110.3l3.6 3.6"/>
<path d="M285.8 176.9l3.6 3.6M432.3 176.9l3.6 3.6M76.6 235.8l3.6 3.6M156.8 235.8l3.6 3.6M285.8 235.8l3.6 3.6M432.3 235.8l3.6 3.6M88.6 241.7l-3.6 3.6M148.1 241.7l-3.6 3.6M168.1 241.7l-3.6 3.6M235.8 241.7l-3.6 3.6M295.8 242l-3.6 3.6M355.2 242l-3.6 3.6"/>
<path d="M375.4 242l-3.6 3.6M428.9 242l-3.6 3.6M72.7 298.8l3.6 3.6M79.6 298.8l3.5 3.6M279.5 300.6l3.6 3.6M363.9 316.5l3.6 3.6M363.9 308.4l3.6 3.6M79.6 329l3.5 3.6M88.4 338.6l-3.6 3.6M195.1 338.6l-3.6 3.6M220.1 338.6l-3.6 3.6M278.1 338.6l-3.6 3.6"/>
<path d="M362.8 329.1l3.6 3.6M370.5 320.2l-3.6 3.6M428.5 320.2l-3.6 3.6M79.6 355.1l3.5 3.6M72.7 387.2l3.6 3.6M79.6 387.2l3.5 3.6M279.5 387.2l3.6 3.6M362.8 380.1l3.6 3.6M370.9 384.1l-3.6 3.6M428.9 384.1l-3.6 3.6"/>
</g>
<!-- layer: QUOTE -->
<g fill="#fff" stroke="#fff" stroke-width=".27">
<path d="M76.2 141.3v8.4h4.4zM76.2 141.3h4.4v8.4z"/>
<path d="M113.6 241.3v4.4l5.9-4.4zM113.6 245.7l5.9-4.4v4.4z"/>
<path d="M197.2 241.3v4.4l5.9-4.4zM197.2 245.7l5.9-4.4v4.4z"/>
<path d="M156.4 141.2v8.3h4.4zM156.4 141.2h4.4v8.3z"/>
<path d="M284.8 79.9v5.9h4.4zM284.8 79.9h4.4v5.9z"/>
<path d="M320.9 115.7v4.4l5.9-4.4zM320.9 120.1l5.9-4.4v4.4z"/>
<path d="M320.9 48.3v4.3l6-4.3zM320.9 52.6l6-4.3v4.3z"/>
<path d="M398.3 115.7v4.4l6-4.4zM398.3 120.1l6-4.4v4.4z"/>
<path d="M428 79.9v5.9h4.4zM428 79.9h4.4v5.9z"/>
<path d="M285.4 205.2v5.9h4.4zM285.4 205.2h4.4v5.9z"/>
<path d="M320.7 241.6v4.4l5.9-4.4zM320.7 246l5.9-4.4v4.4z"/>
<path d="M431.9 205.2v5.9h4.4zM431.9 205.2h4.4v5.9z"/>
<path d="M397.4 241.6v4.4l5.9-4.4zM397.4 246l5.9-4.4v4.4z"/>
<path d="M79.1 340.9v5.9h4.5zM79.1 340.9h4.5v5.9z"/>
<path d="M79.1 312.8v5.8h4.5zM79.1 312.8h4.5v5.8z"/>
<path d="M79.1 370v5.8h4.5zM79.1 370h4.5v5.8z"/>
<path d="M72.4 341.8v5.9h4.3zM72.4 341.8h4.3v5.9z"/>
<path d="M135.8 338.2v4.4l8.3-4.4zM135.8 342.6l8.3-4.4v4.4z"/>
<path d="M244.3 338.2v4.4l5.9-4.4zM244.3 342.6l5.9-4.4v4.4z"/>
<path d="M279.1 342.7v5.9h4.4zM279.1 342.7h4.4v5.9z"/>
<path d="M395.1 383.7v4.4l5.9-4.4zM395.1 388.1l5.9-4.4v4.4z"/>
<path d="M362.4 353.9v5.1h4.4zM362.4 353.9h4.4v5.1z"/>
<path d="M363.6 312.7v3.1h4.3zM363.6 312.7h4.3v3.1z"/>
<path d="M394.7 319.8v4.4l5.9-4.4zM394.7 324.2l5.9-4.4v4.4z"/>
</g>
<text font-size="13.4" x="543" y="389.9">A702</text>
<g font-size="5">
<text x="321.1" y="52.2">24</text>
<text x="288.8" y="85.6" transform="rotate(-90 288.8 85.6)">59</text>
<text x="431.9" y="85.6" transform="rotate(-90 431.9 85.6)">59</text>
<text x="321.1" y="119.7">60</text>
<text x="398.6" y="119.7">45</text>
<text x="80.1" y="149.9" transform="rotate(-90 80.1 149.9)">185</text>
<text x="160.4" y="149.7" transform="rotate(-90 160.4 149.7)">185</text>
<text x="542.6" y="185.3">VILLA VERDE</text>
<text x="549.2" y="191.3">CUCINA</text>
<text x="289.3" y="210.9" transform="rotate(-90 289.3 210.9)">59</text>
<text x="435.9" y="210.9" transform="rotate(-90 435.9 210.9)">59</text>
<text x="113.8" y="245.3">60</text>
<text x="197.4" y="245.3">68</text>
<text x="320.9" y="245.5">59</text>
<text x="397.6" y="245.5">54</text>
<text x="367.5" y="315.7" transform="rotate(-90 367.5 315.7)">8</text>
<text x="83.1" y="318.5" transform="rotate(-90 83.1 318.5)">30</text>
<text x="394.9" y="323.7">58</text>
<text x="76.3" y="347.6" transform="rotate(-90 76.3 347.6)">88</text>
<text x="83.1" y="346.6" transform="rotate(-90 83.1 346.6)">26</text>
<text x="135.6" y="342.1">107</text>
<text x="244.5" y="342.1">58</text>
<text x="283" y="348.5" transform="rotate(-90 283 348.5)">88</text>
<text x="366.3" y="358.9" transform="rotate(-90 366.3 358.9)">51</text>
<text x="83.1" y="375.7" transform="rotate(-90 83.1 375.7)">32</text>
<text x="395.3" y="387.6">58</text>
</g>
<g font-size="3.5">
<text x="126.4" y="46.5">KYLSLAGEN FRIGORIFERO / CONGELATORE</text>
<text x="325.8" y="46.5">MOLNIGT CAPPA DA FISSARE ALLA PARETE</text>
<text x="352.6" y="172.6">GÖRLIG FORNO</text>
<text x="374.7" y="292.2">SMÅKOKA PIANO COTTURA</text>
<text x="142.4" y="295.5">RINGSKÄR MISCELATORE LAVELLO MONOCOMANDO</text>
</g>
<g font-size="2.5">
<text x="50.7" y="10">1</text>
<text x="105.4" y="10">2</text>
<text x="155.4" y="10">3</text>
<text x="205.4" y="10">4</text>
<text x="255.4" y="10">5</text>
<text x="305.4" y="10">6</text>
<text x="355.4" y="10">7</text>
<text x="405.4" y="10">8</text>
<text x="455.4" y="10">9</text>
<text x="504.7" y="10">10</text>
<text x="554.7" y="10">11</text>
<text x="22.3" y="36">A</text>
<text x="585.1" y="36">A</text>
<text x="22.3" y="86">B</text>
<text x="585.1" y="86">B</text>
<text x="22.3" y="136">C</text>
<text x="585.1" y="136">C</text>
<text x="534.9" y="153">POLITECNICO DI MILANO</text>
<text x="535" y="159.1">C.L. DESIGN DEGLI INTERNI</text>
<text x="535" y="156.1">SCUOLA DEL DESIGN</text>
<text x="535.1" y="162.9">PROGETTO:</text>
<text x="22.3" y="186">D</text>
<text x="585" y="186">D</text>
<text x="535.1" y="212.9">CORSO:</text>
<text x="545.3" y="217.8">STRUMENTI E METODI</text>
<text x="549.1" y="220.9">DEL PROGETTO</text>
<text x="535.1" y="229.6">DOCENTE:</text>
<text x="22.3" y="236">E</text>
<text x="547.7" y="236">MARCO FERRARA</text>
<text x="585.1" y="236">E</text>
<text x="535.1" y="246.2">STUDENTI:</text>
<text x="547.8" y="252.7">YLENIA BARBERA</text>
<text x="535.1" y="262.9">OGGETTO:</text>
<text x="554.8" y="269.4">INDICE</text>
<text x="535.1" y="279.6">NOTE:</text>
<text x="22.4" y="286">F</text>
<text x="558.6" y="286">-</text>
<text x="585.1" y="286">F</text>
<text x="535.1" y="296.2">NOME FILE:</text>
<text x="536.7" y="302.4">METOD - MAXIMERA_091.098.02.dwg</text>
<text x="534.9" y="313.5">VERS</text>
<text x="574.6" y="313.5">DATA</text>
<text x="22.2" y="336">G</text>
<text x="585" y="336">G</text>
<text x="535.1" y="358.5">A</text>
<text x="568.7" y="358.5">2017/05/23</text>
<text x="535.1" y="363">TAVOLA NO.:</text>
<text x="568.4" y="363">002 DI</text>
<text x="578.4" y="363">016</text>
<text x="22.3" y="386">H</text>
<text x="585.1" y="386">H</text>
<text x="535.1" y="405.6">DATA:</text>
<text x="545.1" y="405.5">2017/05/23</text>
<text x="560" y="405.5">SCALA:</text>
<text x="574.6" y="405.5">1:10</text>
<text x="19.6" y="410.4" transform="rotate(-90 19.6 410.4)">DIRECTORY: C:\USERS\YLENIA\DESKTOP\VV-D_4_CUCINA\METOD - MAXIMERA_091.098.02.DWG | PLOTTED ON: 2017.04.11 | BY USER: 869709</text>
<text x="48.9" y="413.5">1</text>
<text x="105.4" y="413.5">2</text>
<text x="155.4" y="413.5">3</text>
<text x="205.4" y="413.5">4</text>
<text x="255.4" y="413.5">5</text>
<text x="305.4" y="413.5">6</text>
<text x="355.4" y="413.5">7</text>
<text x="405.4" y="413.5">8</text>
<text x="455.4" y="413.5">9</text>
<text x="504.7" y="413.5">10</text>
<text x="531.6" y="412.6">0</text>
<text x="535" y="408.5">REV:</text>
<text x="541.6" y="412.6">10cm</text>
<text x="545.1" y="408.5">A</text>
<text x="556.6" y="412.6">25cm</text>
<text x="560" y="408.5">FORMATO:</text>
<text x="574.4" y="412.6">50cm</text>
<text x="576.4" y="408.5">A2</text>
</g>
</svg>
